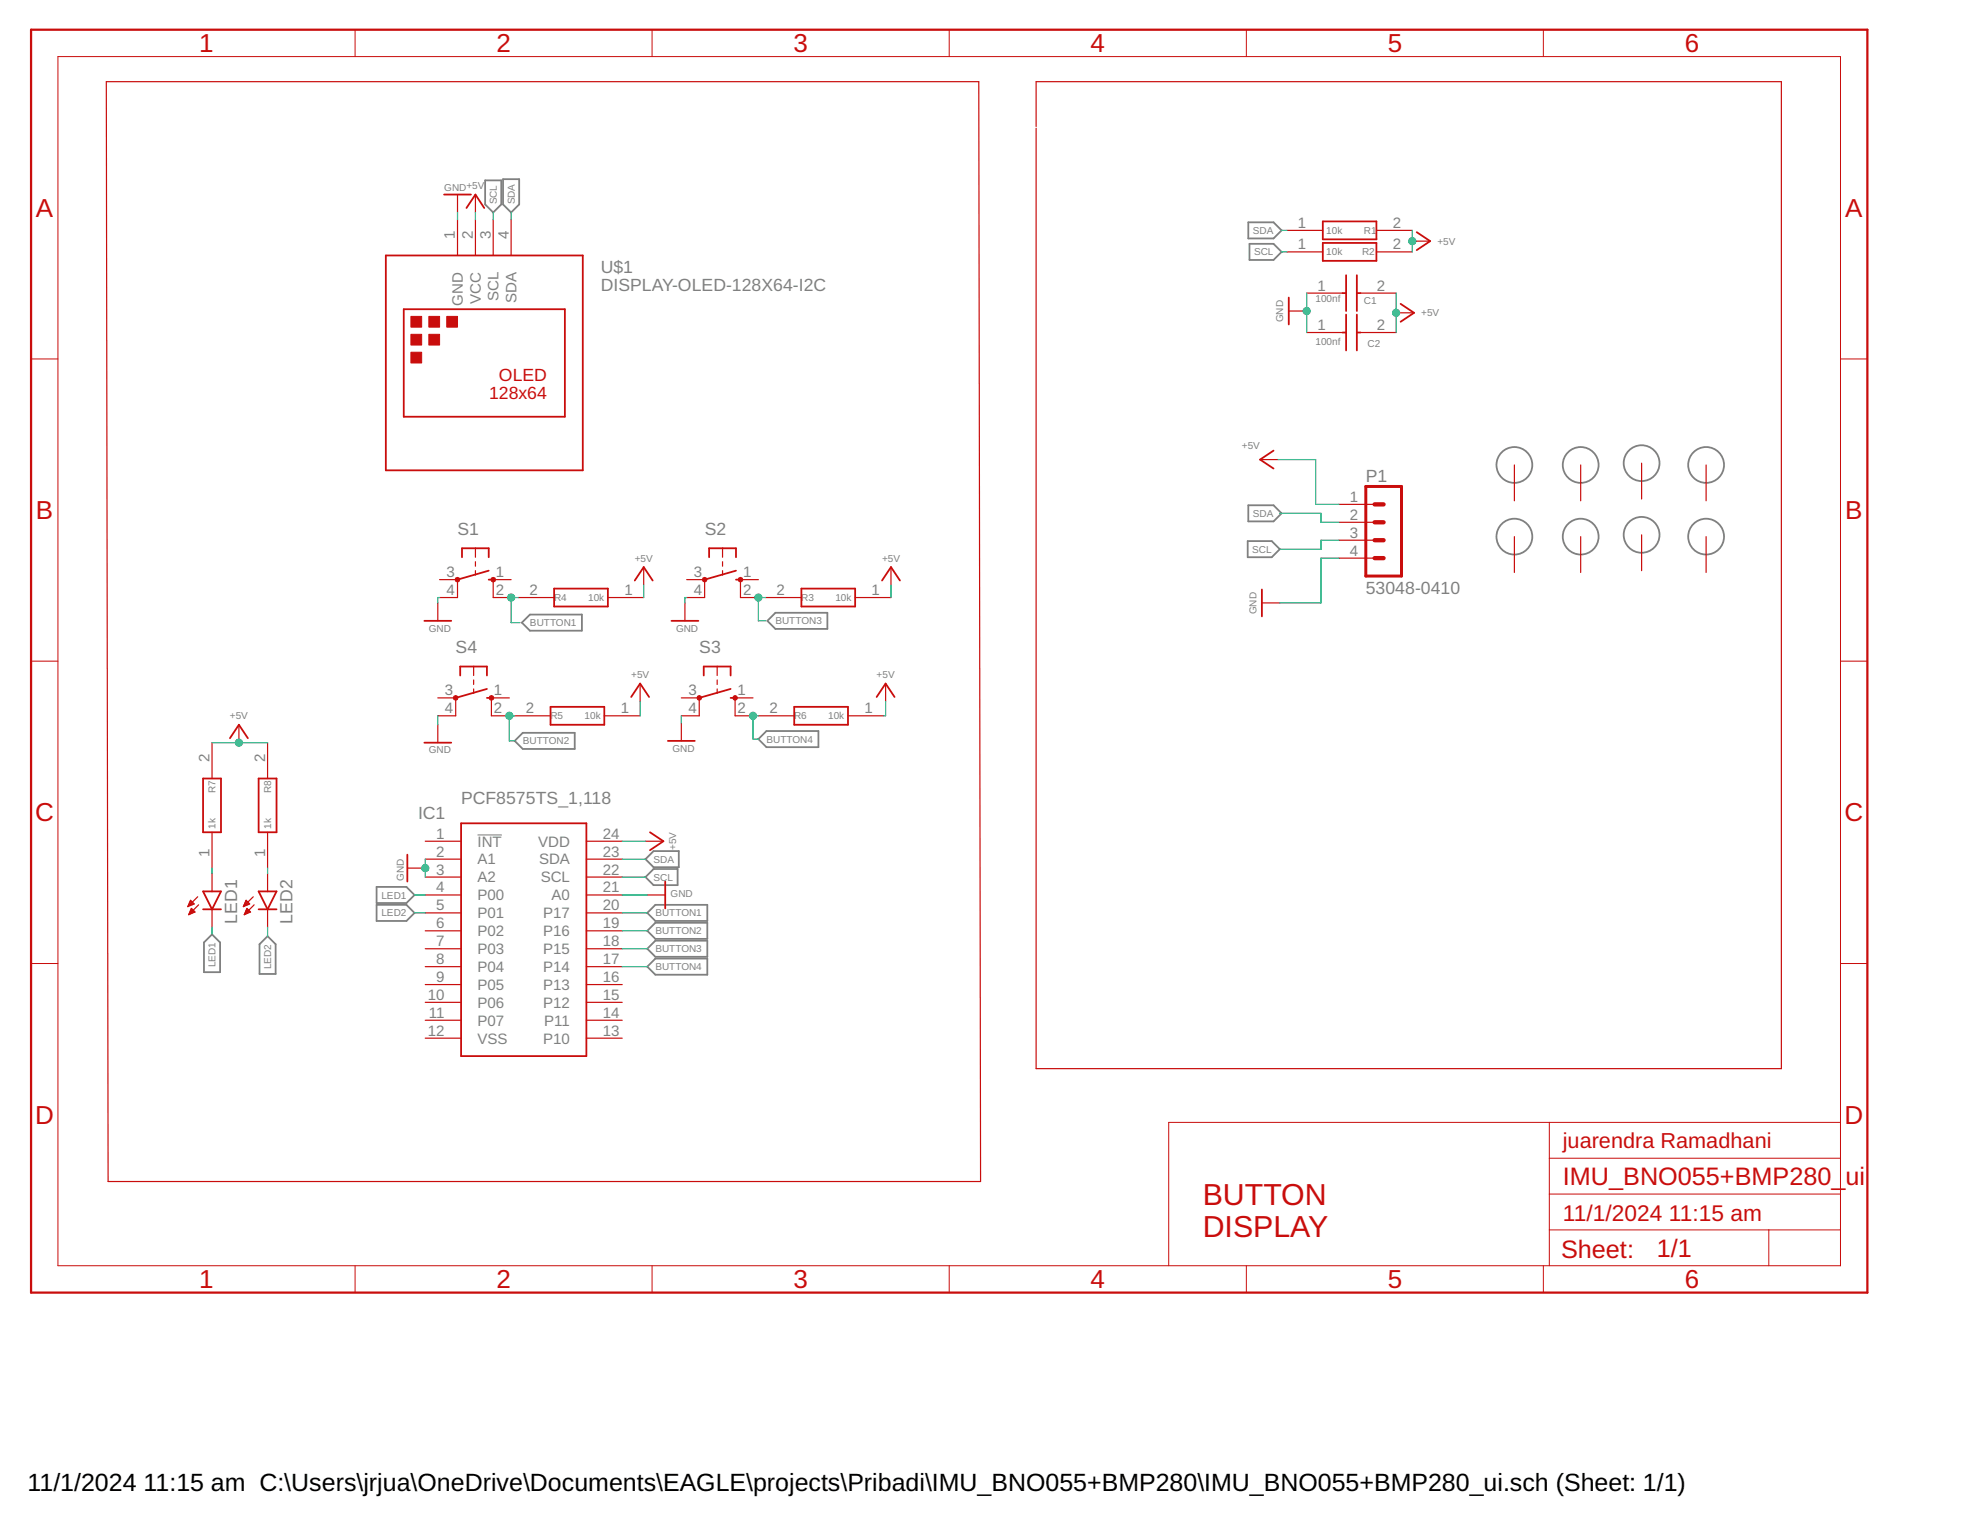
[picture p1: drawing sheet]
<svg xmlns="http://www.w3.org/2000/svg" width="279mm" height="216mm" viewBox="0 0 279 216" stroke-linecap="round" stroke-linejoin="round" font-family="sans-serif">
<g fill="none" stroke="#808080" stroke-width=".25">
<path d="M68.8 25.6h2.3v3.4l-1.2 1.1-1.1-1.1zM71.3 25.4h2.3v3.6l-1.1 1.1-1.2-1.1zM177 31.5h3.5l1.2 1.2-1.2 1.1h-3.5zM177.1 34.6h3.4l1.2 1.1-1.2 1.2h-3.4zM176.9 76.7h3.4l1.1 1.2-1.1 1.1h-3.4zM177 71.6h3.5l1.2 1.2-1.2 1.1h-3.5zM74 88.3l1.1-1.2h7.4v2.3h-7.4zM109.9 86.9h7.4v2.3h-7.4l-1.1-1.2zM74.1 103.9h7.4v2.3h-7.4l-1.1-1.2zM108.6 103.6h7.4v2.3h-7.4l-1.1-1.1zM30.1 132.5l1.1 1.1v4.2h-2.3v-4.2zM37.9 132.7l1.2 1.2v4.2h-2.3v-4.2z"/>
<path d="M53.4 128.3h4.2l1.2 1.1-1.2 1.2h-4.2zM53.4 125.7h4.2l1.2 1.2-1.2 1.1h-4.2zM91.5 121.8l1.1-1.2h3.6v2.3h-3.6zM91.5 124.3l1.1-1.1h3.5v2.3h-3.5zM91.8 129.4l1.1-1.1h7.4v2.3h-7.4zM91.8 132l1.1-1.2h7.4v2.3h-7.4zM91.8 134.5l1.1-1.2h7.4v2.3h-7.4zM91.8 137l1.1-1.1h7.4v2.3h-7.4z"/>
<circle cx="214.7" cy="76.1" r="2.54"/>
<circle cx="214.7" cy="65.9" r="2.54"/>
<circle cx="224.1" cy="76.1" r="2.54"/>
<circle cx="224.1" cy="65.9" r="2.54"/>
<circle cx="232.7" cy="65.7" r="2.54"/>
<circle cx="232.7" cy="75.8" r="2.54"/>
<circle cx="241.9" cy="76.1" r="2.54"/>
<circle cx="241.9" cy="65.9" r="2.54"/>
</g>
<path d="M67.7 118.4h3.4" fill="none" stroke="#808080" stroke-width=".15"/>
<g fill="none" stroke="#c90d0c" stroke-width=".17">
<path d="M15.1 11.6h123.6l.3 155.9h-123.7zM146.9 17.9v-6.3h105.6v139.9h-105.6v-133.3M64.9 27.6v2.5M64.9 31.1v5.1M67.4 27.6v2.5M67.4 31.1v5.1M69.9 31.1v5.1M72.5 31.1v5.1M182.4 32.7h5.1M182.4 35.7h5.1M195.1 32.7h5.1M195.1 35.7h5.1"/>
<path d="M200.2 34.2h2.5M182.7 44.1h2.5M185.2 41.6h5.1M185.2 47.1h5.1M192.8 41.6h5.1M192.8 47.1h5.1M197.9 44.3h2.5M67.4 77.7v1.3M67.4 79.6v.7M102.4 77.7v1.3M102.4 79.6v.7M178.6 65.2h2.6"/>
<path d="M189.8 71.5h5.1M189.8 74h5.1M189.8 76.6h5.1M189.8 79.1h5.1M214.7 65.9v5.1M214.7 76.1v5.1M224.1 65.9v5.1M224.1 76.1v5.1M232.7 65.7v5M232.7 75.8v5.1M241.9 65.9v5.1M241.9 76.1v5.1"/>
<path d="M62.1 98.9h2.5v2.6h-2.5M62.1 85.5v2.5M62.3 82.2h2.6v2.5h-2.6M67.1 94.5v1.3M67.1 96.4v.6M67.1 97.7v.6M67.4 80.9v.6M72.2 98.9h-2.5v2.6h2.5M72.5 82.2h-2.6v2.5h2.6M73.5 84.7h5M86.2 84.7h5M90.7 96.9v2.5"/>
<path d="M91.2 80.4v2.5M96.6 98.9h2.5v2.6h-2.5M97.1 85.5v2.5M97.3 82.2h2.6v2.5h-2.6M101.7 94.5v1.3M101.7 96.4v.6M101.7 97.7v.6M102.4 80.9v.6M106.7 98.9h-2.5v2.6h2.5M107.5 82.2h-2.5v2.5h2.5M108.5 84.7h5.1M121.2 84.7h5.1"/>
<path d="M125.5 96.9v2.5M126.3 80.4v2.5M178.9 85.5h2.5M30.1 105.3v5.1M30.1 118v5.1M33.9 102.7v2.6M37.9 105.3v5.1M37.9 118v5.1M60.3 119.3h5.1M62.1 102.7v2.6M73 101.5h5M83.1 119.3h5.1"/>
<path d="M85.7 101.5h5M91.5 119.3h2.5M96.6 102.5v2.5M107.5 101.5h5.1M120.2 101.5h5.1M26.6 128.5h.1M26.7 128.4h.3M26.7 128.2h.6M26.8 128.1h.7M26.8 129.6h.2M26.8 128h.6M26.8 129.5h.4"/>
<path d="M26.9 127.9h.4M26.9 129.3h.6M26.9 127.8h.2M26.9 129.2h.7M27 129.1h.5M27 127.6l.5 .5-.9 .4zM27.1 129h.2M27.1 128.8h.1M27.1 128.8l.5 .5-.8 .4zM28 127.1l-1.4 1.4M28.2 128.3l-1.4 1.4M30.1 123.8v2.6"/>
<path d="M30.1 128.9v2.5M34.5 128.5h.1M34.6 128.4h.3M34.6 128.2h.5M34.7 128.1h.7M34.7 129.6h.1M34.7 128h.5M34.7 129.5h.4M34.8 127.9h.3M34.8 129.3h.6M34.8 127.8h.2M34.8 129.2h.6"/>
<path d="M34.9 129.1h.4M34.9 127.6l.5 .5-.9 .4zM34.9 129h.3M35 128.8h.1M35 128.8l.5 .5-.9 .4zM35.9 127.1l-1.4 1.4M36 128.3l-1.4 1.4M37.9 123.8v2.6M37.9 128.9v2.5M57.7 123.1h2.6M60.3 121.8h5.1M60.3 124.3h5.1"/>
<path d="M60.3 126.9h5.1M60.3 129.4h5.1M60.3 132h5.1M60.3 134.5h5.1M60.3 137h5.1M60.3 139.6h5.1M83.1 121.8h5.1M83.1 124.3h5.1M83.1 126.9h5.1M83.1 129.4h5.1M83.1 132h5.1M83.1 134.5h5.1"/>
<path d="M83.1 137h5.1M83.1 139.6h5.1M91.8 126.9h2.5M60.3 142.1h5.1M60.3 144.6h5.1M60.3 147.2h5.1M83.1 142.1h5.1M83.1 144.6h5.1M83.1 147.2h5.1"/>
</g>
<g fill="none" stroke="#c90d0c" stroke-width=".14">
<path d="M8.2 8h252.7v171.4h-252.7zM50.3 4.2v3.8M92.4 4.2v3.8M134.6 4.2v3.8M176.7 4.2v3.8M218.8 4.2v3.8M4.4 50.9h3.8M260.9 50.9h3.8M4.4 93.7h3.8M260.9 93.7h3.8M4.4 136.6h3.8M260.9 136.6h3.8"/>
<path d="M219.6 159.1v20.3M260.9 159.1h-95.2v20.3M50.3 179.4v3.8M92.4 179.4v3.8M134.6 179.4v3.8M176.7 179.4v3.8M218.8 179.4v3.8M219.6 174.3h41.3M219.6 169.3h41.3M219.6 164.2h41.3M250.7 174.3v5.1"/>
</g>
<path d="M4.4 4.2h260.3v179h-260.3z" fill="none" stroke="#c90d0c" stroke-width=".32"/>
<g fill="none" stroke="#c90d0c" stroke-width=".25">
<path d="M54.7 36.2h27.9v30.5h-27.9zM62.9 27.6h3.9M66.1 29.5l1.3-1.9 1.2 1.9M187.5 31.4h7.6v2.5h-7.6zM187.5 34.4h7.6v2.6h-7.6zM190.8 39v5.1M192.3 39v5.1M200.8 32.9l1.9 1.3-1.9 1.3M57.2 43.8h22.9v15.3h-22.9zM182.7 42.2v3.8M190.3 41.6h.5M190.3 47.1h.5"/>
<path d="M190.8 44.6v5.1M192.3 44.6v5.1M192.3 41.6h.5M192.3 47.1h.5M198.5 43.1l1.9 1.2-1.9 1.3M65.5 79v-1.3h3.8v1.3M100.5 79v-1.3h3.8v1.3M180.5 63.9l-1.9 1.3 1.9 1.2M60.2 88h3.8M65.2 95.8v-1.3h3.8v1.3M69 98.9h.7M69 97.7l-4.4 1.2"/>
<path d="M69.3 82.2h.6M69.3 80.9l-4.4 1.3M78.5 83.4h7.7v2.6h-7.7zM89.5 98.8l1.2-1.9 1.3 1.9M90 82.3l1.2-1.9 1.3 1.9M95.2 88h3.8M99.8 95.8v-1.3h3.8v1.3M103.6 98.9h.6M103.6 97.7l-4.5 1.2M104.3 82.2h.7M104.3 80.9l-4.4 1.3M113.6 83.4h7.6v2.6h-7.6z"/>
<path d="M124.3 98.8l1.2-1.9 1.3 1.9M125 82.3l1.3-1.9 1.3 1.9M178.9 83.6v3.8M28.8 110.4h2.5v7.6h-2.5zM32.6 104.6l1.3-1.9 1.2 1.9M36.7 110.4h2.5v7.6h-2.5zM60.2 105.3h3.8M65.4 116.7h17.7v33h-17.7zM78 100.2h7.7v2.5h-7.7zM92.1 118l1.9 1.3-1.9 1.2M94.7 105h3.8M112.6 100.2h7.6v2.5h-7.6z"/>
<path d="M28.8 126.4h2.5l-1.2 2.5zM28.8 128.9h2.5M36.7 128.9h2.5M36.7 126.4h2.5l-1.3 2.5zM57.7 121.2v3.8M94.3 125v3.8"/>
</g>
<path d="M194.9 71.5h1.2M194.9 74h1.2M194.9 76.6h1.2M194.9 79.1h1.2" fill="none" stroke="#c90d0c" stroke-width=".61"/>
<path d="M193.6 69h5.1v12.7h-5.1z" fill="none" stroke="#c90d0c" stroke-width=".42"/>
<g fill="#c90d0c" stroke="#c90d0c" stroke-width=".14">
<path d="M58.3 44.9h1.5v1.5h-1.5z"/>
<path d="M60.8 44.9h1.5v1.5h-1.5z"/>
<path d="M58.3 47.4h1.5v1.5h-1.5z"/>
<path d="M63.3 44.9h1.6v1.5h-1.6z"/>
<path d="M58.3 49.9h1.5v1.6h-1.5z"/>
<path d="M60.8 47.4h1.5v1.5h-1.5z"/>
</g>
<g fill="#c90d0c" stroke="#c90d0c" stroke-width=".14">
<path d="M64.6 81.9h.3h.2l.1 .3-.1 .2-.2 .1-.3-.1-.1-.2z" fill-rule="evenodd"/>
<path d="M69.7 81.9h.2h.3l.1 .3-.1 .2-.3 .1-.2-.1-.1-.2z" fill-rule="evenodd"/>
<path d="M64.3 98.7l.3-.1 .2 .1 .1 .2-.1 .3-.2 .1-.3-.1v-.3z" fill-rule="evenodd"/>
<path d="M69.4 98.7l.3-.1 .2 .1 .1 .2-.1 .3-.2 .1-.3-.1-.1-.3z" fill-rule="evenodd"/>
<circle cx="99.9" cy="82.2" r=".32"/>
<circle cx="105" cy="82.2" r=".32"/>
<circle cx="99.1" cy="98.9" r=".33"/>
<circle cx="104.2" cy="98.9" r=".33"/>
</g>
<g fill="none" stroke="#0dab76" stroke-width=".17">
<path d="M64.9 30.1v1M67.4 30.1v1M69.9 30.1v1M72.5 30.1v1M181.7 32.7h.7M181.7 35.7h.7M200.2 32.7v3M185.2 41.6v5.5M197.9 41.6v5.5M181.2 65.2h5.3v6.3h3.3M181.4 72.8h5.9v1.2h2.5M189.8 79.1h-2.5v6.4h-5.9"/>
<path d="M189.8 76.6h-2.5v1.3h-5.9M62.3 84.7h-.2v.8M73.5 84.7h-1v3.6h1.2M90.7 99.4v2.1M91.2 82.9v1.8M97.3 84.7h-.2v.8M108.5 84.7h-1v3.3h1M125.5 99.4v2.1h-.2M126.3 82.9v1.8M30.1 105.3h7.8M62.1 101.5v1.2M73 101.5h-.8v3.5h.8"/>
<path d="M88.2 119.3h3.3M96.6 101.5v1M107.5 101.5h-.8v3.3h.8M30.1 123.1v.7M30.1 131.4v1.1M37.9 123.1v.7M37.9 131.4v1.3M58.8 126.9h1.5M58.8 129.4h1.5M60.3 121.8v2.5M88.2 126.9h3.6M88.2 121.8h3.3"/>
<path d="M88.2 124.3h3.3M88.2 129.4h3.6M88.2 132h3.6M88.2 137h3.6M88.2 134.5h3.6"/>
</g>
<g fill="#0dab76" stroke="#0dab76" stroke-width=".14">
<circle cx="60.3" cy="123.1" r=".51"/>
<circle cx="185.2" cy="44.1" r=".51"/>
<circle cx="200.2" cy="34.2" r=".51"/>
<circle cx="197.9" cy="44.3" r=".51"/>
<circle cx="33.9" cy="105.3" r=".51"/>
<circle cx="72.5" cy="84.7" r=".51"/>
<circle cx="72.2" cy="101.5" r=".51"/>
<circle cx="106.7" cy="101.5" r=".51"/>
<circle cx="107.5" cy="84.7" r=".51"/>
</g>
<g font-size="4.3" fill="#c90d0c">
<text x="170.5" y="170.8">BUTTON</text>
<text x="170.5" y="175.4">DISPLAY</text>
</g>
<g font-size="3.7" fill="#c90d0c">
<text x="28.3" y="7.4">1</text>
<text x="70.4" y="7.4">2</text>
<text x="112.5" y="7.4">3</text>
<text x="154.6" y="7.4">4</text>
<text x="196.7" y="7.4">5</text>
<text x="238.8" y="7.4">6</text>
<text x="5.1" y="30.7">A</text>
<text x="261.6" y="30.7">A</text>
<text x="5.1" y="73.6">B</text>
<text x="261.6" y="73.6">B</text>
<text x="5" y="116.4">C</text>
<text x="261.5" y="116.4">C</text>
<text x="5" y="159.3">D</text>
<text x="261.5" y="159.3">D</text>
<text x="28.3" y="182.6">1</text>
<text x="70.4" y="182.6">2</text>
<text x="112.5" y="182.6">3</text>
<text x="154.6" y="182.6">4</text>
<text x="196.7" y="182.6">5</text>
<text x="238.8" y="182.6">6</text>
</g>
<g font-size="3.6" fill="#c90d0c">
<text x="221.5" y="168">IMU_BNO055+BMP280_</text>
<text x="261.6" y="168">ui</text>
<text x="221.3" y="178.3">Sheet:</text>
<text x="234.9" y="178.2">1/1</text>
</g>
<g font-size="3.5">
<text x="3.9" y="211.4">11/1/2024</text>
<text x="20.3" y="211.4">11:15 am C:\Users\jrjua\OneDrive\Documents\EAGLE\projects\Pribadi\IMU_BNO055+BMP280\IMU_BNO055+BMP280_ui.sch (Sheet: 1/1)</text>
</g>
<g font-size="3.2" fill="#c90d0c">
<text x="221.5" y="173.1">11/1/2024</text>
<text x="236.6" y="173.1">11:15 am</text>
</g>
<text font-size="3.1" fill="#c90d0c" x="221.5" y="162.7">juarendra Ramadhani</text>
<g font-size="2.5" fill="#808080">
<text x="85.2" y="41.3">DISPLAY-OLED-128X64-I2C</text>
<text x="85.2" y="38.8">U$1</text>
<text x="193.6" y="68.3">P1</text>
<text x="64.8" y="75.8">S1</text>
<text x="99.9" y="75.8">S2</text>
<text x="193.6" y="84.2">53048-0410</text>
<text x="64.6" y="92.6">S4</text>
<text x="99.1" y="92.6">S3</text>
<text x="59.3" y="116.1">IC1</text>
<text x="65.4" y="114">PCF8575TS_1,118</text>
<text x="33.6" y="130.9" transform="rotate(-90 33.6 130.9)">LED1</text>
<text x="41.5" y="130.9" transform="rotate(-90 41.5 130.9)">LED2</text>
</g>
<g font-size="2.5" fill="#c90d0c">
<text x="70.7" y="54">OLED</text>
<text x="69.3" y="56.5">128x64</text>
</g>
<g font-size="2.1" fill="#808080">
<text x="64.5" y="33.9" transform="rotate(-90 64.5 33.9)">1</text>
<text x="67" y="33.9" transform="rotate(-90 67 33.9)">2</text>
<text x="69.6" y="33.9" transform="rotate(-90 69.6 33.9)">3</text>
<text x="72.1" y="33.9" transform="rotate(-90 72.1 33.9)">4</text>
<text x="184" y="32.3">1</text>
<text x="184" y="35.3">1</text>
<text x="197.5" y="32.3">2</text>
<text x="197.5" y="35.3">2</text>
<text x="186.8" y="41.2">1</text>
<text x="195.2" y="41.2">2</text>
<text x="65.6" y="43.3" transform="rotate(-90 65.6 43.3)">GND</text>
<text x="68.1" y="43.1" transform="rotate(-90 68.1 43.1)">VCC</text>
<text x="70.7" y="42.7" transform="rotate(-90 70.7 42.7)">SCL</text>
<text x="73.2" y="42.9" transform="rotate(-90 73.2 42.9)">SDA</text>
<text x="186.8" y="46.8">1</text>
<text x="195.2" y="46.8">2</text>
<text x="191.3" y="71.2">1</text>
<text x="191.3" y="73.7">2</text>
<text x="191.3" y="76.2">3</text>
<text x="63.3" y="81.8">3</text>
<text x="70.3" y="81.8">1</text>
<text x="98.3" y="81.8">3</text>
<text x="105.3" y="81.8">1</text>
<text x="191.3" y="78.8">4</text>
<text x="63.3" y="84.4">4</text>
<text x="70.3" y="84.4">2</text>
<text x="75" y="84.4">2</text>
<text x="88.5" y="84.4">1</text>
<text x="98.3" y="84.4">4</text>
<text x="105.3" y="84.4">2</text>
<text x="110.1" y="84.4">2</text>
<text x="123.6" y="84.4">1</text>
<text x="63" y="98.6">3</text>
<text x="63" y="101.1">4</text>
<text x="70" y="98.6">1</text>
<text x="70" y="101.1">2</text>
<text x="74.5" y="101.1">2</text>
<text x="88" y="101.1">1</text>
<text x="97.6" y="98.6">3</text>
<text x="97.6" y="101.1">4</text>
<text x="104.6" y="98.6">1</text>
<text x="104.6" y="101.1">2</text>
<text x="109.1" y="101.1">2</text>
<text x="122.5" y="101.1">1</text>
<text x="29.7" y="108" transform="rotate(-90 29.7 108)">2</text>
<text x="37.6" y="108" transform="rotate(-90 37.6 108)">2</text>
<text x="61.8" y="118.9">1</text>
<text x="85.5" y="118.9">24</text>
<text x="29.7" y="121.5" transform="rotate(-90 29.7 121.5)">1</text>
<text x="37.6" y="121.5" transform="rotate(-90 37.6 121.5)">1</text>
<text x="61.8" y="121.4">2</text>
<text x="61.8" y="124">3</text>
<text x="67.7" y="120">INT</text>
<text x="67.7" y="122.5">A1</text>
<text x="67.7" y="125.1">A2</text>
<text x="76.3" y="120">VDD</text>
<text x="76.4" y="122.5">SDA</text>
<text x="76.6" y="125.1">SCL</text>
<text x="85.5" y="121.4">23</text>
<text x="85.5" y="124">22</text>
<text x="61.8" y="126.5">4</text>
<text x="61.8" y="129.1">5</text>
<text x="61.8" y="131.6">6</text>
<text x="67.7" y="127.6">P00</text>
<text x="67.7" y="130.2">P01</text>
<text x="77" y="130.2">P17</text>
<text x="78.2" y="127.6">A0</text>
<text x="85.5" y="126.5">21</text>
<text x="85.5" y="129.1">20</text>
<text x="85.5" y="131.6">19</text>
<text x="61.8" y="134.1">7</text>
<text x="61.8" y="136.7">8</text>
<text x="67.7" y="132.7">P02</text>
<text x="67.7" y="135.2">P03</text>
<text x="67.7" y="137.8">P04</text>
<text x="77" y="132.7">P16</text>
<text x="77" y="135.2">P15</text>
<text x="77" y="137.8">P14</text>
<text x="85.5" y="134.1">18</text>
<text x="85.5" y="136.7">17</text>
<text x="60.6" y="141.7">10</text>
<text x="61.8" y="139.2">9</text>
<text x="67.7" y="140.3">P05</text>
<text x="67.7" y="142.9">P06</text>
<text x="77" y="140.3">P13</text>
<text x="77" y="142.9">P12</text>
<text x="85.5" y="139.2">16</text>
<text x="85.5" y="141.7">15</text>
<text x="60.6" y="146.8">12</text>
<text x="60.8" y="144.3">11</text>
<text x="67.7" y="145.4">P07</text>
<text x="67.7" y="147.9">VSS</text>
<text x="77" y="147.9">P10</text>
<text x="77.2" y="145.4">P11</text>
<text x="85.5" y="144.3">14</text>
<text x="85.5" y="146.8">13</text>
</g>
<g font-size="1.4" fill="#808080">
<text x="63" y="27.1">GND+5V</text>
<text x="70.4" y="29" transform="rotate(-90 70.4 29)">SCL</text>
<text x="73" y="29" transform="rotate(-90 73 29)">SDA</text>
<text x="177.6" y="33.2">SDA</text>
<text x="188" y="33.2">10k</text>
<text x="193.3" y="33.2">R1</text>
<text x="203.8" y="34.7">+5V</text>
<text x="177.8" y="36.2">SCL</text>
<text x="188" y="36.2">10k</text>
<text x="193.1" y="36.2">R2</text>
<text x="181.9" y="45.7" transform="rotate(-90 181.9 45.7)">GND</text>
<text x="186.5" y="42.8">100nf</text>
<text x="193.3" y="43.1">C1</text>
<text x="201.5" y="44.8">+5V</text>
<text x="186.5" y="48.9">100nf</text>
<text x="193.9" y="49.2">C2</text>
<text x="176.1" y="63.6">+5V</text>
<text x="177.6" y="73.3">SDA</text>
<text x="90" y="79.6">+5V</text>
<text x="125" y="79.6">+5V</text>
<text x="177.5" y="78.4">SCL</text>
<text x="60.8" y="89.5">GND</text>
<text x="75.1" y="88.8">BUTTON1</text>
<text x="78.5" y="85.2">R4</text>
<text x="83.4" y="85.2">10k</text>
<text x="95.8" y="89.5">GND</text>
<text x="109.9" y="88.5">BUTTON3</text>
<text x="113.6" y="85.2">R3</text>
<text x="118.4" y="85.2">10k</text>
<text x="178.1" y="87.1" transform="rotate(-90 178.1 87.1)">GND</text>
<text x="32.6" y="102">+5V</text>
<text x="78" y="102">R5</text>
<text x="82.9" y="102">10k</text>
<text x="89.5" y="96.1">+5V</text>
<text x="112.6" y="102">R6</text>
<text x="117.4" y="102">10k</text>
<text x="124.3" y="96.1">+5V</text>
<text x="60.8" y="106.8">GND</text>
<text x="74.1" y="105.5">BUTTON2</text>
<text x="95.3" y="106.6">GND</text>
<text x="108.7" y="105.3">BUTTON4</text>
<text x="30.6" y="112.4" transform="rotate(-90 30.6 112.4)">R7</text>
<text x="38.4" y="112.4" transform="rotate(-90 38.4 112.4)">R8</text>
<text x="30.6" y="117.5" transform="rotate(-90 30.6 117.5)">1k</text>
<text x="38.4" y="117.5" transform="rotate(-90 38.4 117.5)">1k</text>
<text x="57.2" y="124.9" transform="rotate(-90 57.2 124.9)">GND</text>
<text x="92.7" y="122.3">SDA</text>
<text x="92.7" y="124.8">SCL</text>
<text x="95.8" y="120.5" transform="rotate(-90 95.8 120.5)">+5V</text>
<text x="54.1" y="127.4">LED1</text>
<text x="54.1" y="129.9">LED2</text>
<text x="92.9" y="129.9">BUTTON1</text>
<text x="95.1" y="127.1">GND</text>
<text x="30.6" y="137.1" transform="rotate(-90 30.6 137.1)">LED1</text>
<text x="38.4" y="137.4" transform="rotate(-90 38.4 137.4)">LED2</text>
<text x="92.9" y="132.5">BUTTON2</text>
<text x="92.9" y="137.5">BUTTON4</text>
<text x="92.9" y="135">BUTTON3</text>
</g>
</svg>
